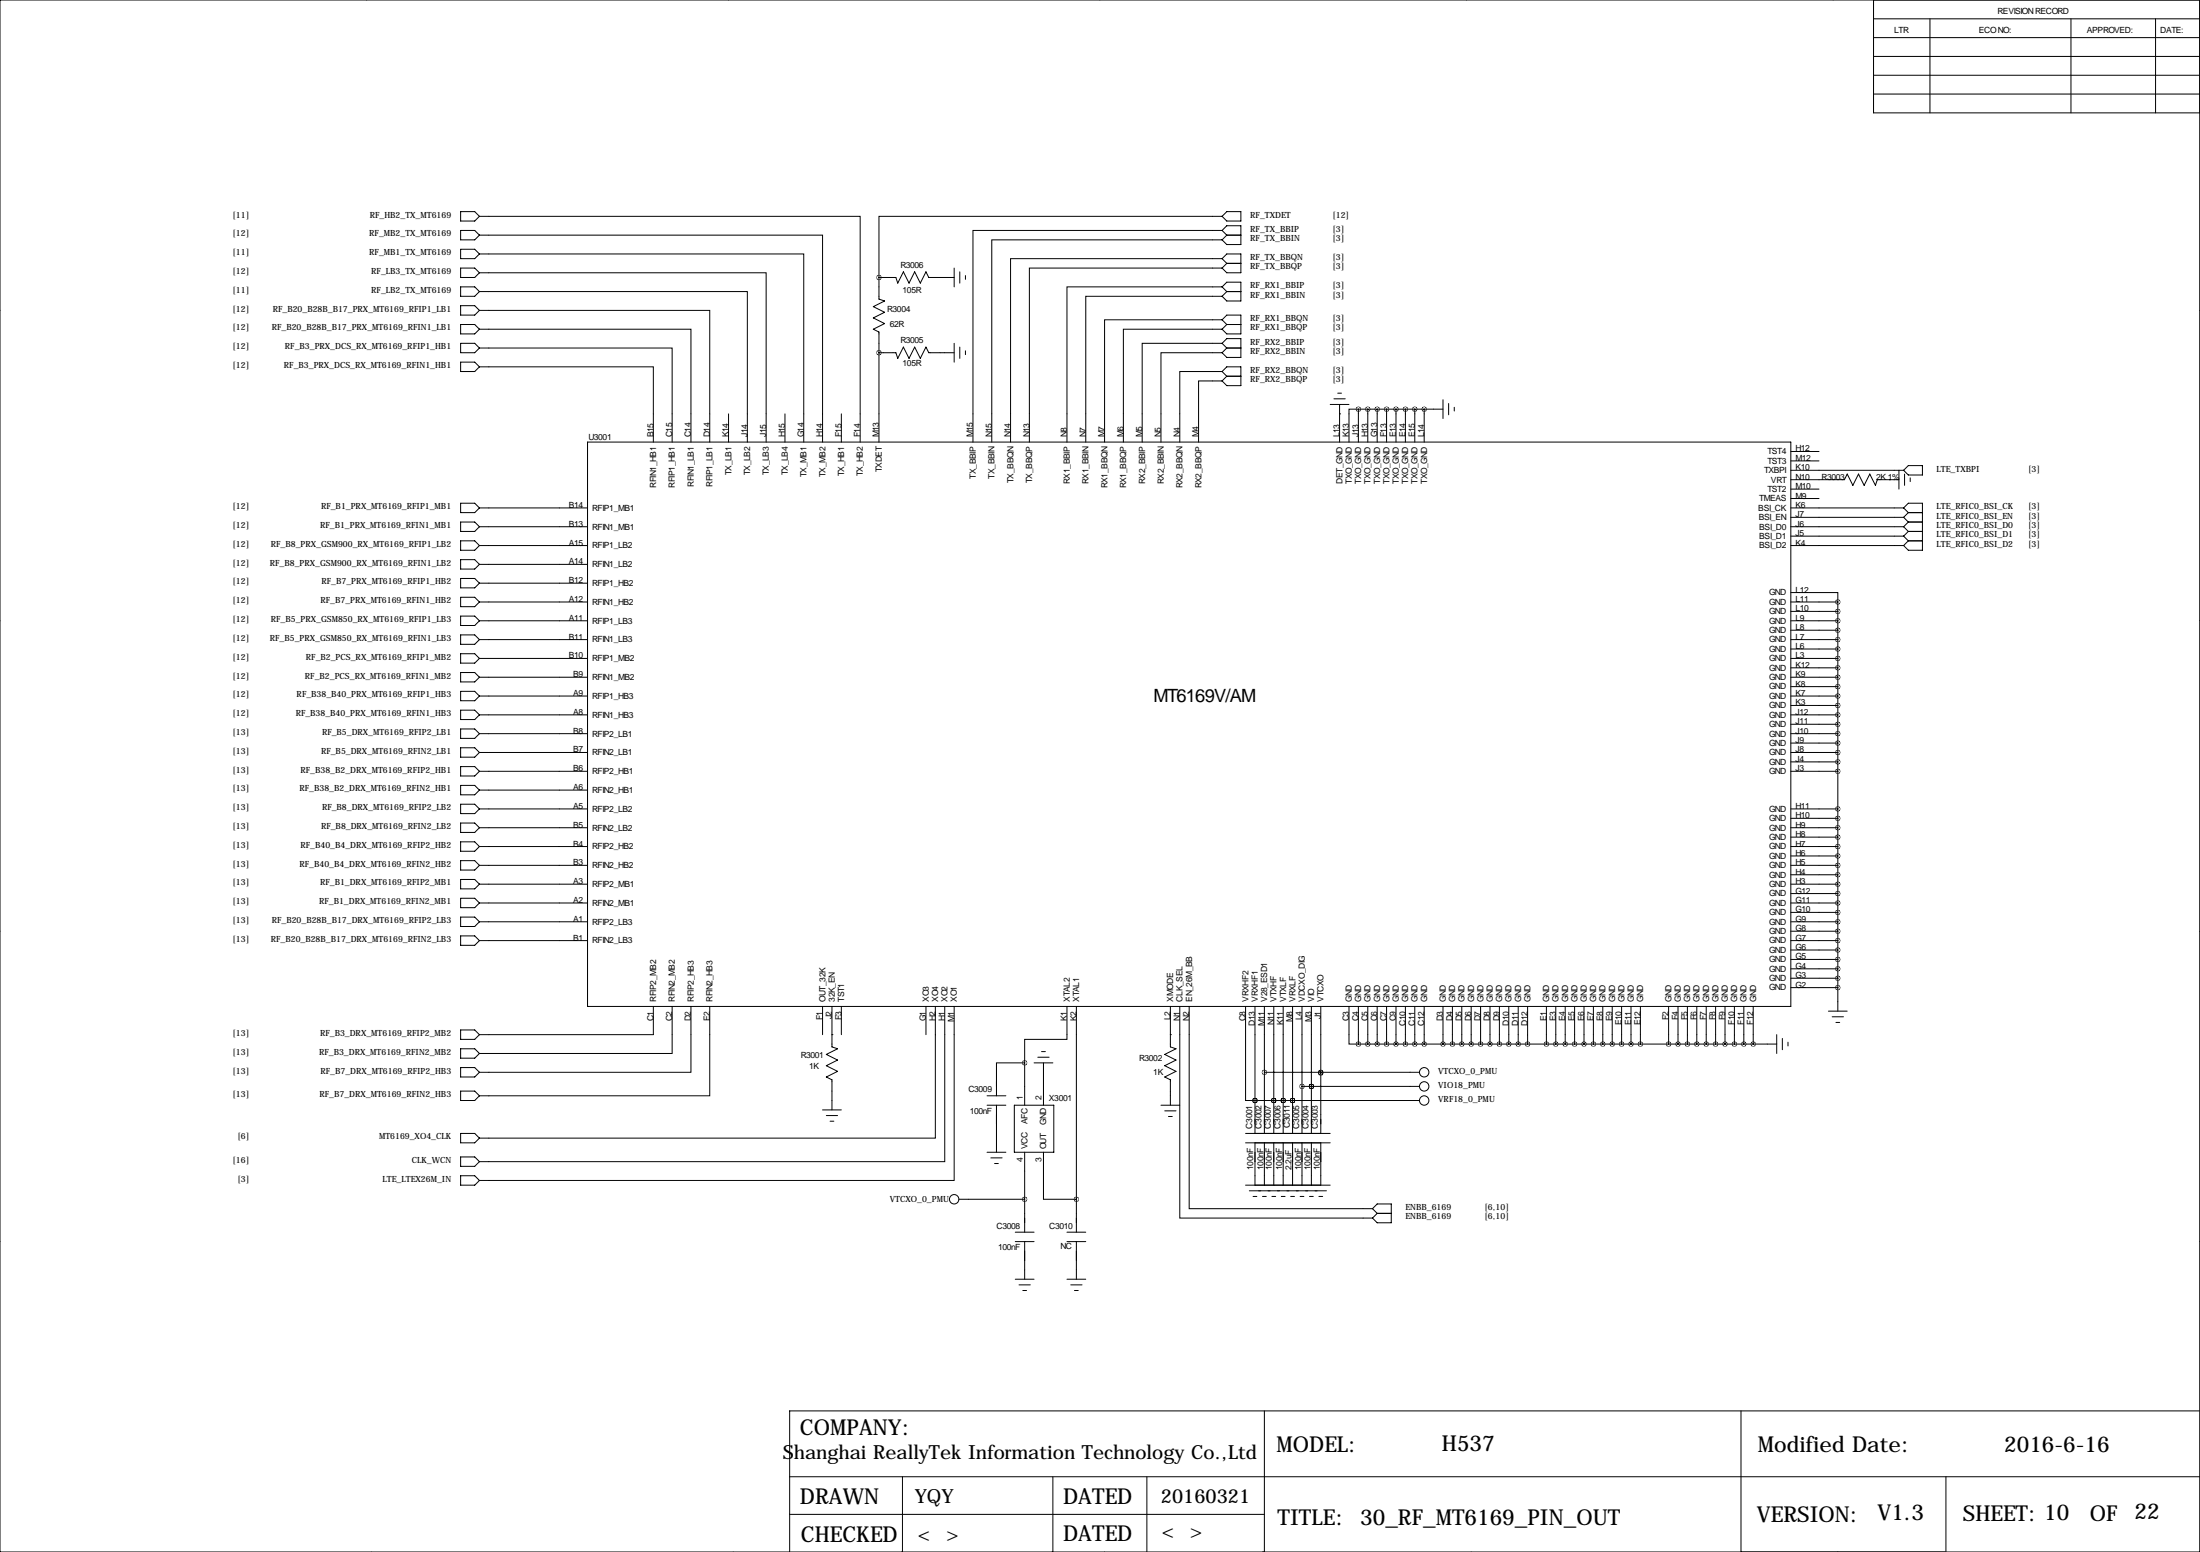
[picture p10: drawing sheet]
<svg xmlns="http://www.w3.org/2000/svg" width="594mm" height="419mm" viewBox="0 0 594 419" stroke-linecap="round" stroke-linejoin="round" font-family="sans-serif">
<g fill="none" stroke="#000" stroke-width=".27">
<path d="M99.1 0h.1M196.8 0h.1M297.2 0h.1M396.2 0h.1M495.3 0h.1M0 0h594.4v419.1h-594.4zM506.2 0v30.5h88.2M506.2 15.2h88.2M506.2 10.2h88.2M506.2 5.1h88.2M521.5 5.1v25.4M559.6 5.1v25.4"/>
<path d="M582.4 5.1v25.4M506.2 20.3h88.2M506.2 25.4h88.2M124.5 57.1h3.8l1.2 1.3-1.2 1.3h-3.8zM129.5 58.4h102.9v61M330.2 58.4h-92.7v16.5M331.5 57.1h3.8v2.6h-3.8l-1.3-1.3zM124.5 72.4h3.8l1.2 1.3-1.2 1.2h-3.8zM124.5 62.2h3.8l1.2 1.3-1.2 1.3h-3.8zM124.5 67.3h3.8l1.2 1.3-1.2 1.3h-3.8zM124.5 77.5h3.8l1.2 1.2-1.2 1.3h-3.8zM129.5 78.7h72.4v40.7"/>
<path d="M129.5 73.7h77.5v45.7M129.5 63.5h92.7v55.9M129.5 68.6h87.7v50.8M237.5 74.9v5.9l1.5 .5-3 1.5 3 1.5-3 1.6 3 1.5-3 1.5 1.5 .8v29.7M237.5 74.9h4.6l.5 1.6 1.5-3.1 1.5 3.1 1.5-3.1 1.6 3.1 1.5-3.1 .8 1.5h6.8M257.8 72.4v5.1M259.3 73.4v3.1M260.9 74.4v1M330.2 62.2h-67.3v57.2M330.2 64.8h-62.2v54.6M330.2 69.9h-57.2v49.5M330.2 72.4h-52.1v47"/>
<path d="M330.2 77.5h-41.9v41.9M330.2 62.2l1.3-1.2h3.8v5h-3.8l-1.3-1.2M330.2 69.9l1.3-1.3h3.8v5.1h-3.8l-1.3-1.3M330.2 77.5l1.3-1.3h3.8v5.1h-3.8l-1.3-1.3M330.2 62.2l1.3 1.3M330.2 69.9l1.3 1.2M330.2 77.5l1.3 1.2M331.5 63.5h3.8M331.5 63.5l-1.3 1.3M331.5 71.1h3.8M331.5 71.1l-1.3 1.3M331.5 78.7h3.8"/>
<path d="M331.5 78.7l-1.3 1.3M-.1 83.8h.1M124.5 92.7h3.8l1.2 1.3-1.2 1.2h-3.8zM124.5 82.6h3.8l1.2 1.2-1.2 1.3h-3.8zM124.5 87.6h3.8l1.2 1.3-1.2 1.3h-3.8zM124.5 97.8h3.8l1.2 1.3-1.2 1.2h-3.8zM129.5 94h52.1v25.4M129.5 99.1h47v20.3M129.5 83.8h62.3v35.6M129.5 88.9h57.2v30.5M237.5 95.2h4.6l.5 1.6 1.5-3.1 1.5 3.1 1.5-3.1 1.6 3.1 1.5-3.1 .8 1.5h6.8M257.8 92.7v5.1"/>
<path d="M259.3 93.7v3.1M260.9 94.7v1.1M330.2 88.9h-26.7v30.5M330.2 95.2h-16.5v24.2M330.2 92.7h-21.6v26.7M330.2 86.4h-31.8v33M330.2 80h-36.8v39.4M330.2 86.4l1.3-1.3h3.8v5.1h-3.8l-1.3-1.3M330.2 92.7l1.3-1.3h3.8v5.1h-3.8l-1.3-1.3M330.2 86.4l1.3 1.2M330.2 92.7l1.3 1.3M331.5 87.6h3.8"/>
<path d="M331.5 87.6l-1.3 1.3M331.5 94h3.8M331.5 94l-1.3 1.2M594.4 83.8h.1M158.7 119.4h325.2v152.4h-325.2zM196.8 111.8v7.6M212.1 111.8v7.6M227.3 111.8v7.6M330.2 102.9h-6.4v16.5M330.2 100.3h-11.4v19.1M330.2 100.3l1.3-1.2h3.8v5h-3.8l-1.3-1.2M330.2 100.3l1.3 1.3"/>
<path d="M331.5 101.6h3.8M331.5 101.6l-1.3 1.3M359.4 109.2h5.1M360.4 107.7h3.1M361.4 106.2h1.1M361.9 111.8h.1M361.9 109.2v10.2M367 110.5h-2.5v8.9M367 110.5v8.9M367 110.5h22.9M369.6 110.5v8.9M372.1 110.5v8.9"/>
<path d="M374.6 110.5v8.9M377.2 110.5v8.9M379.7 110.5v8.9M382.3 110.5v8.9M384.8 110.5v8.9M389.9 107.9v5.1M391.4 109v3M392.9 110v1M124.5 135.9h3.8l1.2 1.3-1.2 1.2h-3.8zM129.5 137.2h29.2M483.9 137.2h30.4M483.9 121.9h7.6"/>
<path d="M483.9 124.5h7.6M483.9 127h30.4M483.9 129.5h14.4l.8-1.5 1.5 3.1 1.6-3.1 1.5 3.1 1.5-3.1 1.5 3.1 .5-1.6h5.9M483.9 132.1h7.6M483.9 134.6h7.6M483.9 139.7h30.4M510.5 129.5h.1M513.1 127v5.1M514.3 137.2l1.3-1.3h3.8v12.7h-3.8l-1.3-1.3M514.3 139.7l1.3 1.3M514.3 137.2l1.3 1.2M514.6 128v3.1"/>
<path d="M515.6 125.7h3.8v2.6h-3.8l-1.3-1.3zM515.6 138.4l-1.3 1.3M515.6 138.4h3.8M516.1 129v1M124.5 146.1h3.8l1.2 1.2-1.2 1.3h-3.8zM124.5 141h3.8l1.2 1.2-1.2 1.3h-3.8zM124.5 151.1h3.8l1.2 1.3-1.2 1.3h-3.8zM124.5 156.2h3.8l1.2 1.3-1.2 1.3h-3.8zM129.5 142.2h29.2M129.5 147.3h29.2M129.5 152.4h29.2M129.5 157.5h29.2"/>
<path d="M483.9 142.2h30.4M483.9 147.3h30.4M483.9 144.8h30.4M514.3 144.8l1.3 1.3M514.3 142.2l1.3 1.3M515.6 146.1l-1.3 1.2M515.6 146.1h3.8M515.6 143.5l-1.3 1.3M515.6 143.5h3.8M515.6 141l-1.3 1.2M515.6 141h3.8M-.1 167.6h.1"/>
<path d="M124.5 161.3h3.8l1.2 1.3-1.2 1.2h-3.8zM124.5 166.4h3.8l1.2 1.2-1.2 1.3h-3.8zM124.5 171.4h3.8l1.2 1.3-1.2 1.3h-3.8zM124.5 176.5h3.8l1.2 1.3-1.2 1.3h-3.8zM129.5 167.6h29.2M129.5 162.6h29.2M129.5 172.7h29.2M129.5 177.8h29.2M483.9 160h12.7v2.6M483.9 167.6h12.7M483.9 162.6h12.7M483.9 172.7h12.7"/>
<path d="M483.9 177.8h12.7M483.9 170.2h12.7M483.9 175.3h12.7M483.9 165.1h12.7M496.6 162.6v110.4M594.4 167.6h.1M124.5 181.6h3.8l1.2 1.3-1.2 1.2h-3.8zM124.5 186.7h3.8l1.2 1.3-1.2 1.2h-3.8zM124.5 191.8h3.8l1.2 1.2-1.2 1.3h-3.8zM124.5 196.8h3.8l1.2 1.3-1.2 1.3h-3.8zM129.5 188h29.2M129.5 193h29.2"/>
<path d="M129.5 182.9h29.2M129.5 198.1h29.2M483.9 188h12.7M483.9 193h12.7M483.9 182.9h12.7M483.9 198.1h12.7M483.9 180.3h12.7M483.9 190.5h12.7M483.9 195.6h12.7M483.9 185.4h12.7M124.5 201.9h3.8l1.2 1.3-1.2 1.3h-3.8zM124.5 207h3.8l1.2 1.3-1.2 1.2h-3.8z"/>
<path d="M124.5 212.1h3.8l1.2 1.3-1.2 1.2h-3.8zM124.5 217.2h3.8l1.2 1.2-1.2 1.3h-3.8zM129.5 203.2h29.2M129.5 208.3h29.2M129.5 213.4h29.2M129.5 218.4h29.2M483.9 203.2h12.7M483.9 208.3h12.7M483.9 218.4h12.7M483.9 200.7h12.7M483.9 205.7h12.7M124.5 222.2h3.8l1.2 1.3-1.2 1.3h-3.8z"/>
<path d="M124.5 227.3h3.8l1.2 1.3-1.2 1.3h-3.8zM124.5 232.4h3.8l1.2 1.3-1.2 1.2h-3.8zM124.5 237.5h3.8l1.2 1.3-1.2 1.2h-3.8zM129.5 223.5h29.2M129.5 228.6h29.2M129.5 233.7h29.2M129.5 238.8h29.2M483.9 223.5h12.7M483.9 228.6h12.7M483.9 233.7h12.7M483.9 238.8h12.7M483.9 221h12.7"/>
<path d="M483.9 226.1h12.7M483.9 231.1h12.7M483.9 236.2h12.7M-.1 251.5h.1M124.5 242.6h3.8l1.2 1.2-1.2 1.3h-3.8zM124.5 247.6h3.8l1.2 1.3-1.2 1.3h-3.8zM124.5 252.7h3.8l1.2 1.3-1.2 1.3h-3.8zM129.5 243.8h29.2M129.5 248.9h29.2M129.5 254h29.2M483.9 251.5h12.7M483.9 243.8h12.7"/>
<path d="M483.9 248.9h12.7M483.9 254h12.7M483.9 241.3h12.7M483.9 246.4h12.7M483.9 256.5h12.7M483.9 259.1h12.7M594.4 251.5h.1M124.5 278.1h3.8l1.2 1.3-1.2 1.3h-3.8zM176.5 271.8v7.6h-47M181.6 271.8v12.7h-52.1M186.7 271.8v17.8h-57.2M191.8 271.8v24.1h-62.3"/>
<path d="M222.2 271.8v7.6M224.8 279.4h.1M224.8 271.8v10.9l1.5 .5-3 1.5 3 1.6-3 1.5 3 1.5-3 1.5 1.5 .8v8.1M227.3 271.8v7.6M250.2 271.8v7.6M252.7 271.8v35.5h-123.2M255.3 271.8v41.9h-125.8M257.8 271.8v47h-128.3M288.3 271.8v8.9h-11.4v6.3M290.8 271.8v60.9M316.2 279.4h.1M316.2 271.8v10.9l1.6 .5-3.1 1.5 3.1 1.6-3.1 1.5 3.1 1.5-3.1 1.5 1.5 .8v6.8"/>
<path d="M318.8 271.8v57.1h52M321.3 271.8v54.6h49.5M336.5 271.8v25.4h2.6M339.1 271.8v34.3M341.6 271.8v34.3M344.2 271.8v34.3M346.7 271.8v34.3M349.2 271.8v34.3M351.8 271.8v34.3M354.3 271.8v34.3M356.9 271.8v34.3M364.5 271.8v10.1h2.5"/>
<path d="M367 271.8v10.1M369.6 271.8v10.1M372.1 271.8v10.1M374.6 271.8v10.1M377.2 271.8v10.1M379.7 271.8v10.1M382.3 271.8v10.1M384.8 271.8v10.1M389.9 271.8v10.1M392.4 271.8v10.1M395 271.8v10.1M397.5 271.8v10.1"/>
<path d="M400 271.8v10.1M402.6 271.8v10.1M405.1 271.8v10.1M407.7 271.8v10.1M410.2 271.8v10.1M412.7 271.8v10.1M417.8 271.8v10.1M420.4 271.8v10.1M422.9 271.8v10.1M425.4 271.8v10.1M428 271.8v10.1M430.5 271.8v10.1"/>
<path d="M433.1 271.8v10.1M435.6 271.8v10.1M438.1 271.8v10.1M440.7 271.8v10.1M443.2 271.8v10.1M450.8 271.8v10.1M453.4 271.8v10.1M455.9 271.8v10.1M458.5 271.8v10.1M461 271.8v10.1M463.5 271.8v10.1M466.1 271.8v10.1"/>
<path d="M468.6 271.8v10.1M471.2 271.8v10.1M473.7 271.8v10.1M480.1 279.4v5.1M483.9 261.6h12.7M483.9 264.2h12.7M483.9 266.7h12.7M494 273h5.1M495 274.6h3.1M496.1 276.1h1M124.5 283.2h3.8l1.2 1.3-1.2 1.3h-3.8zM124.5 288.3h3.8l1.2 1.3-1.2 1.2h-3.8z"/>
<path d="M124.5 294.6h3.8l1.2 1.3-1.2 1.3h-3.8zM222.2 299.7h5.1M266.7 295.9h5.1M266.7 298.4h5.1M269.2 298.4v12.7M274.1 298.4h10.6v12.7h-10.6zM276.9 287h-7.7v8.9M276.9 287v11.4M279.4 287h5.1M280.4 285.5h3.1M281.4 284h1M281.9 287v11.4"/>
<path d="M313.7 298.4h5.1M314.7 300h3.1M339.1 297.2h.1M339.1 297.2h44.4M341.6 289.6h15.3M344.2 297.2h.1M346.7 297.2h.1M349.2 297.2h.1M351.8 293.4h31.7M354.3 293.4h.1M367 281.9h113.1M383.5 289.6h-26.6v.2"/>
<path d="M481.6 280.4v3.1M483.1 281.4v1M124.5 306.1h3.8l1.2 1.2-1.2 1.3h-3.8zM124.5 317.5h3.8l1.2 1.3-1.2 1.2h-3.8zM124.5 312.4h3.8l1.2 1.3-1.2 1.3h-3.8zM223.3 301.2h3M224.3 302.8h1M266.7 311.1h5.1M267.7 312.7h3.1M268.7 314.2h1M276.9 311.1v21.6M281.9 311.1v12.7h8.9"/>
<path d="M315.7 301.5h1M336.5 306.1h22.9M336.5 308.6h22.9M339.1 308.6v11.4M341.6 308.6v11.4M344.2 308.6v11.4M346.7 308.6v11.4M349.2 308.6v11.4M351.8 308.6v11.4M354.3 308.6v11.4M356.9 308.6v11.4M-.1 335.3h.1"/>
<path d="M259.1 323.8h17.8M274.3 335.3h5.1M274.3 332.7h5.1M276.9 335.3v10.1M288.3 335.3h5.1M288.3 332.7h5.1M290.8 335.3v10.1M336.5 320h22.9M337.6 321.6h20.8M338.6 323.1h1M341.1 323.1h1M343.7 323.1h1"/>
<path d="M346.2 323.1h1M348.7 323.1h1.1M351.3 323.1h1M353.8 323.1h1M356.4 323.1h1M370.8 326.4l1.3-1.3h3.8v5.1h-3.8l-1.3-1.3M370.8 326.4l1.3 1.3M372.1 327.7h3.8M372.1 327.7l-1.3 1.2M594.4 335.3h.1M274.3 345.4h5.1M275.3 347h3.1"/>
<path d="M276.4 348.5h1M288.3 345.4h5.1M289.3 347h3.1M290.3 348.5h1M213.4 398.8h381M243.8 398.8v20.3M284.5 398.8v20.3M309.9 398.8v20.3M341.6 381v38.1M470.4 381v38.1M525.8 398.8v20.3M594.4 381h-381v38.1"/>
<path d="M100.3 419.1h.1M198.1 419.1h.1M213.4 408.9h128.2M298.4 419.1h.1M397.5 419.1h.1M496.6 419.1h.1"/>
<circle cx="384.8" cy="293.4" r="1.27"/>
<circle cx="384.8" cy="297.2" r="1.27"/>
<circle cx="384.8" cy="289.6" r="1.27"/>
<circle cx="257.8" cy="323.8" r="1.27"/>
</g>
<path d="M354.3 293.4a.05 .05 0 0 0 .1 0 .05 .05 0 0 0-.1 0zM237.4 95.3a.05 .05 0 0 0 .1 0 .05 .05 0 0 0-.1 0zM351.7 293.4a.05 .05 0 0 0 .1 0 .05 .05 0 0 0-.1 0zM237.4 74.9a.05 .05 0 0 0 .1 0 .05 .05 0 0 0-.1 0zM346.7 297.2a.05 .05 0 0 0 .1 0 .05 .05 0 0 0-.1 0zM367 110.5a.05 .05 0 0 0 .1 0 .05 .05 0 0 0-.1 0zM369.5 110.5a.05 .05 0 0 0 .1 0 .05 .05 0 0 0-.1 0zM372.1 110.5a.05 .05 0 0 0 .1 0 .05 .05 0 0 0-.1 0zM374.6 110.5a.05 .05 0 0 0 .1 0 .05 .05 0 0 0-.1 0zM377.1 110.5a.05 .05 0 0 0 .1 0 .05 .05 0 0 0-.1 0zM382.2 110.5a.05 .05 0 0 0 .1 0 .05 .05 0 0 0-.1 0zM379.7 110.5a.05 .05 0 0 0 .1 0 .05 .05 0 0 0-.1 0zM356.8 289.8a.05 .05 0 0 0 .1 0 .05 .05 0 0 0-.1 0zM473.7 281.9a.05 .05 0 0 0 .1 0 .05 .05 0 0 0-.1 0zM471.1 281.9a.05 .05 0 0 0 .1 0 .05 .05 0 0 0-.1 0zM468.6 281.9a.05 .05 0 0 0 .1 0 .05 .05 0 0 0-.1 0zM466 281.9a.05 .05 0 0 0 .1 0 .05 .05 0 0 0-.1 0zM463.5 281.9a.05 .05 0 0 0 .1 0 .05 .05 0 0 0-.1 0zM461 281.9a.05 .05 0 0 0 .1 0 .05 .05 0 0 0-.1 0zM458.4 281.9a.05 .05 0 0 0 .1 0 .05 .05 0 0 0-.1 0zM455.9 281.9a.05 .05 0 0 0 .1 0 .05 .05 0 0 0-.1 0zM453.3 281.9a.05 .05 0 0 0 .1 0 .05 .05 0 0 0-.1 0zM443.2 281.9a.05 .05 0 0 0 .1 0 .05 .05 0 0 0-.1 0zM440.6 281.9a.05 .05 0 0 0 .1 0 .05 .05 0 0 0-.1 0zM438.1 281.9a.05 .05 0 0 0 .1 0 .05 .05 0 0 0-.1 0zM435.6 281.9a.05 .05 0 0 0 .1 0 .05 .05 0 0 0-.1 0zM433 281.9a.05 .05 0 0 0 .1 0 .05 .05 0 0 0-.1 0zM430.5 281.9a.05 .05 0 0 0 .1 0 .05 .05 0 0 0-.1 0zM427.9 281.9a.05 .05 0 0 0 .1 0 .05 .05 0 0 0-.1 0zM425.4 281.9a.05 .05 0 0 0 .1 0 .05 .05 0 0 0-.1 0zM422.9 281.9a.05 .05 0 0 0 .1 0 .05 .05 0 0 0-.1 0zM420.3 281.9a.05 .05 0 0 0 .1 0 .05 .05 0 0 0-.1 0zM417.8 281.9a.05 .05 0 0 0 .1 0 .05 .05 0 0 0-.1 0zM412.7 281.9a.05 .05 0 0 0 .1 0 .05 .05 0 0 0-.1 0zM410.2 281.9a.05 .05 0 0 0 .1 0 .05 .05 0 0 0-.1 0zM407.6 281.9a.05 .05 0 0 0 .1 0 .05 .05 0 0 0-.1 0zM405.1 281.9a.05 .05 0 0 0 .1 0 .05 .05 0 0 0-.1 0zM402.5 281.9a.05 .05 0 0 0 .1 0 .05 .05 0 0 0-.1 0zM400 281.9a.05 .05 0 0 0 .1 0 .05 .05 0 0 0-.1 0zM397.5 281.9a.05 .05 0 0 0 .1 0 .05 .05 0 0 0-.1 0zM394.9 281.9a.05 .05 0 0 0 .1 0 .05 .05 0 0 0-.1 0zM392.4 281.9a.05 .05 0 0 0 .1 0 .05 .05 0 0 0-.1 0zM389.8 281.9a.05 .05 0 0 0 .1 0 .05 .05 0 0 0-.1 0zM384.8 281.9a.05 .05 0 0 0 .1 0 .05 .05 0 0 0-.1 0zM382.2 281.9a.05 .05 0 0 0 .1 0 .05 .05 0 0 0-.1 0zM379.7 281.9a.05 .05 0 0 0 .1 0 .05 .05 0 0 0-.1 0zM377.1 281.9a.05 .05 0 0 0 .1 0 .05 .05 0 0 0-.1 0zM374.6 281.9a.05 .05 0 0 0 .1 0 .05 .05 0 0 0-.1 0zM450.8 281.9a.05 .05 0 0 0 .1 0 .05 .05 0 0 0-.1 0zM367 281.9a.05 .05 0 0 0 .1 0 .05 .05 0 0 0-.1 0zM372.1 281.9a.05 .05 0 0 0 .1 0 .05 .05 0 0 0-.1 0zM369.5 281.9a.05 .05 0 0 0 .1 0 .05 .05 0 0 0-.1 0zM496.5 162.6a.05 .05 0 0 0 .1 0 .05 .05 0 0 0-.1 0zM496.5 165.1a.05 .05 0 0 0 .1 0 .05 .05 0 0 0-.1 0zM496.5 167.6a.05 .05 0 0 0 .1 0 .05 .05 0 0 0-.1 0zM496.5 261.6a.05 .05 0 0 0 .1 0 .05 .05 0 0 0-.1 0zM496.5 259.1a.05 .05 0 0 0 .1 0 .05 .05 0 0 0-.1 0zM496.5 248.9a.05 .05 0 0 0 .1 0 .05 .05 0 0 0-.1 0zM496.5 246.4a.05 .05 0 0 0 .1 0 .05 .05 0 0 0-.1 0zM496.5 266.7a.05 .05 0 0 0 .1 0 .05 .05 0 0 0-.1 0zM496.5 264.2a.05 .05 0 0 0 .1 0 .05 .05 0 0 0-.1 0zM496.5 170.2a.05 .05 0 0 0 .1 0 .05 .05 0 0 0-.1 0zM496.5 172.7a.05 .05 0 0 0 .1 0 .05 .05 0 0 0-.1 0zM496.5 175.3a.05 .05 0 0 0 .1 0 .05 .05 0 0 0-.1 0zM496.5 180.3a.05 .05 0 0 0 .1 0 .05 .05 0 0 0-.1 0zM496.5 182.9a.05 .05 0 0 0 .1 0 .05 .05 0 0 0-.1 0zM496.5 185.4a.05 .05 0 0 0 .1 0 .05 .05 0 0 0-.1 0zM496.5 177.8a.05 .05 0 0 0 .1 0 .05 .05 0 0 0-.1 0zM496.5 188a.05 .05 0 0 0 .1 0 .05 .05 0 0 0-.1 0zM496.5 190.5a.05 .05 0 0 0 .1 0 .05 .05 0 0 0-.1 0zM496.5 193a.05 .05 0 0 0 .1 0 .05 .05 0 0 0-.1 0zM496.5 195.6a.05 .05 0 0 0 .1 0 .05 .05 0 0 0-.1 0zM496.5 198.1a.05 .05 0 0 0 .1 0 .05 .05 0 0 0-.1 0zM496.5 200.7a.05 .05 0 0 0 .1 0 .05 .05 0 0 0-.1 0zM496.5 221a.05 .05 0 0 0 .1 0 .05 .05 0 0 0-.1 0zM496.5 218.4a.05 .05 0 0 0 .1 0 .05 .05 0 0 0-.1 0zM496.5 223.5a.05 .05 0 0 0 .1 0 .05 .05 0 0 0-.1 0zM496.5 226.1a.05 .05 0 0 0 .1 0 .05 .05 0 0 0-.1 0zM496.5 228.6a.05 .05 0 0 0 .1 0 .05 .05 0 0 0-.1 0zM496.5 231.1a.05 .05 0 0 0 .1 0 .05 .05 0 0 0-.1 0zM496.5 233.7a.05 .05 0 0 0 .1 0 .05 .05 0 0 0-.1 0zM496.5 236.2a.05 .05 0 0 0 .1 0 .05 .05 0 0 0-.1 0zM496.5 238.8a.05 .05 0 0 0 .1 0 .05 .05 0 0 0-.1 0zM496.5 241.3a.05 .05 0 0 0 .1 0 .05 .05 0 0 0-.1 0zM496.5 243.8a.05 .05 0 0 0 .1 0 .05 .05 0 0 0-.1 0zM496.5 251.5a.05 .05 0 0 0 .1 0 .05 .05 0 0 0-.1 0zM496.5 254a.05 .05 0 0 0 .1 0 .05 .05 0 0 0-.1 0zM496.5 256.5a.05 .05 0 0 0 .1 0 .05 .05 0 0 0-.1 0zM496.5 208.3a.05 .05 0 0 0 .1 0 .05 .05 0 0 0-.1 0zM496.5 205.7a.05 .05 0 0 0 .1 0 .05 .05 0 0 0-.1 0zM496.5 203.2a.05 .05 0 0 0 .1 0 .05 .05 0 0 0-.1 0zM344.1 297.2a.05 .05 0 0 0 .1 0 .05 .05 0 0 0-.1 0zM356.8 289.6a.05 .05 0 0 0 .1 0 .05 .05 0 0 0-.1 0zM349.2 297.2a.05 .05 0 0 0 .1 0 .05 .05 0 0 0-.1 0zM339 297.2a.05 .05 0 0 0 .1 0 .05 .05 0 0 0-.1 0zM346.7 297.2a.05 .05 0 0 0 .1 0 .05 .05 0 0 0-.1 0zM384.8 110.5a.05 .05 0 0 0 .1 0 .05 .05 0 0 0-.1 0zM276.8 323.8a.05 .05 0 0 0 .1 0 .05 .05 0 0 0-.1 0zM290.8 323.9a.05 .05 0 0 0 .1 0 .05 .05 0 0 0-.1 0zM341.6 289.6a.05 .05 0 0 0 .1 0 .05 .05 0 0 0-.1 0zM354.3 293.4a.05 .05 0 0 0 .1 0 .05 .05 0 0 0-.1 0zM349.2 297.2a.05 .05 0 0 0 .1 0 .05 .05 0 0 0-.1 0zM339 297.2a.05 .05 0 0 0 .1 0 .05 .05 0 0 0-.1 0zM344.1 297.2a.05 .05 0 0 0 .1 0 .05 .05 0 0 0-.1 0zM276.8 287a.05 .05 0 0 0 .1 0 .05 .05 0 0 0-.1 0z" fill="#000" stroke="#000" stroke-width="1.3"/>
<g font-size="5.9">
<text x="216.2" y="387.6">COMPANY:</text>
<text x="344.9" y="392.2">MODEL:</text>
<text x="389.6" y="391.7">H537</text>
<text x="475" y="392.2">Modified Date:</text>
<text x="541.5" y="392.2">2016-6-16</text>
<text x="216.2" y="406.1">DRAWN</text>
<text x="287.3" y="406.1">DATED</text>
<text x="345.2" y="411.7">TITLE:</text>
<text x="367.5" y="411.7">30_RF_MT6169_PIN_OUT</text>
<text x="474.7" y="411">VERSION:</text>
<text x="507.3" y="410.5">V1.3</text>
<text x="530.4" y="410.7">SHEET: 10</text>
<text x="564.7" y="410.7">OF</text>
<text x="576.7" y="410.3">22</text>
<text x="216.4" y="416.3">CHECKED</text>
<text x="287.3" y="416.1">DATED</text>
</g>
<g font-size="5.3">
<text x="211.5" y="394">Shanghai ReallyTek Information Technology Co.,Ltd</text>
<text x="247.1" y="405.9">YQY</text>
<text x="313.7" y="405.9">20160321</text>
<text x="247.9" y="416.1">&lt; &gt;</text>
<text x="313.8" y="415.4">&lt; &gt;</text>
</g>
<text font-size="4.9" x="311.7" y="189.5">MT6169V/AM</text>
<g font-size="2.3">
<text x="539.8" y="3.8">REVISION RECORD</text>
<text x="511.8" y="8.9">LTR</text>
<text x="534.7" y="8.9">ECO NO:</text>
<text x="563.9" y="8.9">APPROVED:</text>
<text x="583.7" y="8.9">DATE:</text>
<text x="62.8" y="58.8">[11]</text>
<text x="99.9" y="58.8">RF_HB2_TX_MT6169</text>
<text x="337.8" y="58.8">RF_TXDET</text>
<text x="360" y="58.8">[12]</text>
<text x="62.8" y="63.8">[12]</text>
<text x="99.8" y="63.8">RF_MB2_TX_MT6169</text>
<text x="337.8" y="62.6">RF_TX_BBIP</text>
<text x="337.8" y="65.1">RF_TX_BBIN</text>
<text x="360.1" y="62.6">[3]</text>
<text x="360.1" y="65.1">[3]</text>
<text x="62.8" y="68.9">[11]</text>
<text x="99.8" y="68.9">RF_MB1_TX_MT6169</text>
<text x="337.8" y="70.2">RF_TX_BBQN</text>
<text x="360.1" y="70.2">[3]</text>
<text x="62.8" y="74">[12]</text>
<text x="100.3" y="74">RF_LB3_TX_MT6169</text>
<text x="243.3" y="72.4">R3006</text>
<text x="337.8" y="72.7">RF_TX_BBQP</text>
<text x="337.8" y="77.8">RF_RX1_BBIP</text>
<text x="360.1" y="72.7">[3]</text>
<text x="360.1" y="77.8">[3]</text>
<text x="62.8" y="79.1">[11]</text>
<text x="100.3" y="79.1">RF_LB2_TX_MT6169</text>
<text x="243.9" y="79">105R</text>
<text x="337.8" y="80.4">RF_RX1_BBIN</text>
<text x="360.1" y="80.4">[3]</text>
<text x="62.8" y="84.2">[12]</text>
<text x="62.8" y="89.2">[12]</text>
<text x="73.4" y="89.2">RF_B20_B28B_B17_PRX_MT6169_RFIN1_LB1</text>
<text x="73.7" y="84.2">RF_B20_B28B_B17_PRX_MT6169_RFIP1_LB1</text>
<text x="239.7" y="84.3">R3004</text>
<text x="240.4" y="88.4">62R</text>
<text x="337.8" y="86.7">RF_RX1_BBQN</text>
<text x="337.8" y="89.2">RF_RX1_BBQP</text>
<text x="360.1" y="86.7">[3]</text>
<text x="360.1" y="89.2">[3]</text>
<text x="62.8" y="94.3">[12]</text>
<text x="77" y="94.3">RF_B3_PRX_DCS_RX_MT6169_RFIP1_HB1</text>
<text x="243.3" y="92.7">R3005</text>
<text x="337.8" y="93.1">RF_RX2_BBIP</text>
<text x="337.8" y="95.6">RF_RX2_BBIN</text>
<text x="360.1" y="93.1">[3]</text>
<text x="360.1" y="95.6">[3]</text>
<text x="62.8" y="99.4">[12]</text>
<text x="76.7" y="99.4">RF_B3_PRX_DCS_RX_MT6169_RFIN1_HB1</text>
<text x="243.9" y="98.8">105R</text>
<text x="337.8" y="100.7">RF_RX2_BBQN</text>
<text x="360.1" y="100.7">[3]</text>
<text x="337.8" y="103.2">RF_RX2_BBQP</text>
<text x="360.1" y="103.2">[3]</text>
<text x="159" y="118.9">U3001</text>
<text x="176.5" y="118.1" transform="rotate(-90 176.5 118.1)">B15</text>
<text x="181.6" y="118.1" transform="rotate(-90 181.6 118.1)">C15</text>
<text x="186.7" y="118.1" transform="rotate(-90 186.7 118.1)">C14</text>
<text x="191.8" y="118.1" transform="rotate(-90 191.8 118.1)">D14</text>
<text x="196.9" y="118.1" transform="rotate(-90 196.9 118.1)">K14</text>
<text x="201.9" y="118.1" transform="rotate(-90 201.9 118.1)">J14</text>
<text x="207" y="118.1" transform="rotate(-90 207 118.1)">J15</text>
<text x="212.1" y="118.1" transform="rotate(-90 212.1 118.1)">H15</text>
<text x="217.2" y="118.1" transform="rotate(-90 217.2 118.1)">G14</text>
<text x="222.3" y="118.1" transform="rotate(-90 222.3 118.1)">H14</text>
<text x="227.3" y="118.1" transform="rotate(-90 227.3 118.1)">F15</text>
<text x="232.4" y="118.1" transform="rotate(-90 232.4 118.1)">F14</text>
<text x="237.5" y="118.1" transform="rotate(-90 237.5 118.1)">M13</text>
<text x="262.9" y="118.1" transform="rotate(-90 262.9 118.1)">M15</text>
<text x="268" y="118.1" transform="rotate(-90 268 118.1)">N15</text>
<text x="273.1" y="118.1" transform="rotate(-90 273.1 118.1)">N14</text>
<text x="278.1" y="118.1" transform="rotate(-90 278.1 118.1)">N13</text>
<text x="288.3" y="118.1" transform="rotate(-90 288.3 118.1)">N8</text>
<text x="293.4" y="118.1" transform="rotate(-90 293.4 118.1)">N7</text>
<text x="298.5" y="118.1" transform="rotate(-90 298.5 118.1)">M7</text>
<text x="303.5" y="118.1" transform="rotate(-90 303.5 118.1)">M6</text>
<text x="308.6" y="118.1" transform="rotate(-90 308.6 118.1)">M5</text>
<text x="313.7" y="118.1" transform="rotate(-90 313.7 118.1)">N5</text>
<text x="318.8" y="118.1" transform="rotate(-90 318.8 118.1)">N4</text>
<text x="323.9" y="118.1" transform="rotate(-90 323.9 118.1)">M4</text>
<text x="362" y="118.1" transform="rotate(-90 362 118.1)">L13</text>
<text x="364.5" y="118.1" transform="rotate(-90 364.5 118.1)">K13</text>
<text x="367" y="118.1" transform="rotate(-90 367 118.1)">J13</text>
<text x="369.6" y="118.1" transform="rotate(-90 369.6 118.1)">H13</text>
<text x="372.1" y="118.1" transform="rotate(-90 372.1 118.1)">G13</text>
<text x="374.7" y="118.1" transform="rotate(-90 374.7 118.1)">F13</text>
<text x="377.2" y="118.1" transform="rotate(-90 377.2 118.1)">E13</text>
<text x="379.7" y="118.1" transform="rotate(-90 379.7 118.1)">E14</text>
<text x="382.3" y="118.1" transform="rotate(-90 382.3 118.1)">E15</text>
<text x="384.8" y="118.1" transform="rotate(-90 384.8 118.1)">L14</text>
<text x="477.6" y="122.7">TST4</text>
<text x="477.6" y="125.2">TST3</text>
<text x="485.1" y="121.9">H12</text>
<text x="485.1" y="124.5">M12</text>
<text x="177.3" y="131.7" transform="rotate(-90 177.3 131.7)">RFIN1_HB1</text>
<text x="182.4" y="131.7" transform="rotate(-90 182.4 131.7)">RFIP1_HB1</text>
<text x="187.5" y="131.5" transform="rotate(-90 187.5 131.5)">RFIN1_LB1</text>
<text x="192.5" y="131.5" transform="rotate(-90 192.5 131.5)">RFIP1_LB1</text>
<text x="197.6" y="128.3" transform="rotate(-90 197.6 128.3)">TX_LB1</text>
<text x="202.7" y="128.3" transform="rotate(-90 202.7 128.3)">TX_LB2</text>
<text x="207.8" y="128.3" transform="rotate(-90 207.8 128.3)">TX_LB3</text>
<text x="212.9" y="128.3" transform="rotate(-90 212.9 128.3)">TX_LB4</text>
<text x="217.9" y="128.8" transform="rotate(-90 217.9 128.8)">TX_MB1</text>
<text x="223" y="128.8" transform="rotate(-90 223 128.8)">TX_MB2</text>
<text x="228.1" y="128.6" transform="rotate(-90 228.1 128.6)">TX_HB1</text>
<text x="233.2" y="128.6" transform="rotate(-90 233.2 128.6)">TX_HB2</text>
<text x="238.3" y="127.5" transform="rotate(-90 238.3 127.5)">TXDET</text>
<text x="263.7" y="129.2" transform="rotate(-90 263.7 129.2)">TX_BBIP</text>
<text x="268.7" y="129.2" transform="rotate(-90 268.7 129.2)">TX_BBIN</text>
<text x="273.8" y="130.4" transform="rotate(-90 273.8 130.4)">TX_BBQN</text>
<text x="278.9" y="130.4" transform="rotate(-90 278.9 130.4)">TX_BBQP</text>
<text x="289.1" y="130.7" transform="rotate(-90 289.1 130.7)">RX1_BBIP</text>
<text x="294.1" y="130.7" transform="rotate(-90 294.1 130.7)">RX1_BBIN</text>
<text x="299.2" y="131.8" transform="rotate(-90 299.2 131.8)">RX1_BBQN</text>
<text x="304.3" y="131.8" transform="rotate(-90 304.3 131.8)">RX1_BBQP</text>
<text x="309.4" y="130.7" transform="rotate(-90 309.4 130.7)">RX2_BBIP</text>
<text x="314.5" y="130.7" transform="rotate(-90 314.5 130.7)">RX2_BBIN</text>
<text x="319.5" y="131.8" transform="rotate(-90 319.5 131.8)">RX2_BBQN</text>
<text x="324.6" y="131.8" transform="rotate(-90 324.6 131.8)">RX2_BBQP</text>
<text x="362.7" y="130.7" transform="rotate(-90 362.7 130.7)">DET_GND</text>
<text x="365.3" y="130.7" transform="rotate(-90 365.3 130.7)">TXO_GND</text>
<text x="367.8" y="130.7" transform="rotate(-90 367.8 130.7)">TXO_GND</text>
<text x="370.3" y="130.7" transform="rotate(-90 370.3 130.7)">TXO_GND</text>
<text x="372.9" y="130.7" transform="rotate(-90 372.9 130.7)">TXO_GND</text>
<text x="375.4" y="130.7" transform="rotate(-90 375.4 130.7)">TXO_GND</text>
<text x="378" y="130.7" transform="rotate(-90 378 130.7)">TXO_GND</text>
<text x="380.5" y="130.7" transform="rotate(-90 380.5 130.7)">TXO_GND</text>
<text x="383" y="130.7" transform="rotate(-90 383 130.7)">TXO_GND</text>
<text x="385.6" y="130.7" transform="rotate(-90 385.6 130.7)">TXO_GND</text>
<text x="476.7" y="127.8">TXBPI</text>
<text x="478.5" y="130.3">VRT</text>
<text x="485.1" y="127">K10</text>
<text x="485.1" y="129.5">N10</text>
<text x="492.2" y="129.5">R3003</text>
<text x="506.9" y="129.5">2K 1%</text>
<text x="523.2" y="127.3">LTE_TXBPI</text>
<text x="548" y="127.3">[3]</text>
<text x="62.8" y="137.5">[12]</text>
<text x="86.7" y="137.5">RF_B1_PRX_MT6169_RFIP1_MB1</text>
<text x="153.7" y="137.2">B14</text>
<text x="160" y="137.9">RFIP1_MB1</text>
<text x="475.1" y="137.9">BSI_CK</text>
<text x="475.4" y="135.4">TMEAS</text>
<text x="477.6" y="132.8">TST2</text>
<text x="485.1" y="132.1">M10</text>
<text x="485.1" y="134.6">M9</text>
<text x="485.1" y="137.2">K6</text>
<text x="523.2" y="137.5">LTE_RFIC0_BSI_CK</text>
<text x="548" y="137.5">[3]</text>
<text x="62.8" y="142.6">[12]</text>
<text x="86.5" y="142.6">RF_B1_PRX_MT6169_RFIN1_MB1</text>
<text x="153.7" y="142.2">B13</text>
<text x="160" y="143">RFIN1_MB1</text>
<text x="475.2" y="140.5">BSI_EN</text>
<text x="475.4" y="143">BSI_D0</text>
<text x="485.1" y="139.7">J7</text>
<text x="485.1" y="142.2">J6</text>
<text x="523.2" y="142.6">LTE_RFIC0_BSI_D0</text>
<text x="523.2" y="140">LTE_RFIC0_BSI_EN</text>
<text x="548" y="142.6">[3]</text>
<text x="548" y="140">[3]</text>
<text x="62.8" y="147.7">[12]</text>
<text x="73.2" y="147.7">RF_B8_PRX_GSM900_RX_MT6169_RFIP1_LB2</text>
<text x="153.7" y="147.3">A15</text>
<text x="160" y="148.1">RFIP1_LB2</text>
<text x="475.4" y="145.5">BSI_D1</text>
<text x="475.4" y="148.1">BSI_D2</text>
<text x="485.1" y="144.8">J5</text>
<text x="485.1" y="147.3">K4</text>
<text x="523.2" y="147.7">LTE_RFIC0_BSI_D2</text>
<text x="523.2" y="145.1">LTE_RFIC0_BSI_D1</text>
<text x="548" y="147.7">[3]</text>
<text x="548" y="145.1">[3]</text>
<text x="62.8" y="152.7">[12]</text>
<text x="72.9" y="152.7">RF_B8_PRX_GSM900_RX_MT6169_RFIN1_LB2</text>
<text x="153.7" y="152.4">A14</text>
<text x="160" y="153.2">RFIN1_LB2</text>
<text x="62.8" y="157.8">[12]</text>
<text x="86.9" y="157.8">RF_B7_PRX_MT6169_RFIP1_HB2</text>
<text x="153.7" y="157.5">B12</text>
<text x="160" y="158.2">RFIP1_HB2</text>
<text x="478" y="160.8">GND</text>
<text x="485.1" y="160">L12</text>
<text x="62.8" y="162.9">[12]</text>
<text x="62.8" y="168">[12]</text>
<text x="73.2" y="168">RF_B5_PRX_GSM850_RX_MT6169_RFIP1_LB3</text>
<text x="86.6" y="162.9">RF_B7_PRX_MT6169_RFIN1_HB2</text>
<text x="153.7" y="162.6">A12</text>
<text x="153.7" y="167.6">A11</text>
<text x="160" y="163.3">RFIN1_HB2</text>
<text x="478" y="163.3">GND</text>
<text x="478" y="165.9">GND</text>
<text x="485.1" y="167.6">L9</text>
<text x="485.1" y="162.6">L11</text>
<text x="485.1" y="165.1">L10</text>
<text x="62.8" y="173.1">[12]</text>
<text x="72.9" y="173.1">RF_B5_PRX_GSM850_RX_MT6169_RFIN1_LB3</text>
<text x="153.7" y="172.7">B11</text>
<text x="160" y="168.4">RFIP1_LB3</text>
<text x="160" y="173.5">RFIN1_LB3</text>
<text x="478" y="168.4">GND</text>
<text x="478" y="170.9">GND</text>
<text x="478" y="173.5">GND</text>
<text x="485.1" y="170.2">L8</text>
<text x="485.1" y="172.7">L7</text>
<text x="62.8" y="178.1">[12]</text>
<text x="82.7" y="178.1">RF_B2_PCS_RX_MT6169_RFIP1_MB2</text>
<text x="153.7" y="177.8">B10</text>
<text x="160" y="178.6">RFIP1_MB2</text>
<text x="478" y="176">GND</text>
<text x="478" y="178.6">GND</text>
<text x="485.1" y="175.3">L6</text>
<text x="485.1" y="177.8">L3</text>
<text x="62.8" y="183.2">[12]</text>
<text x="82.4" y="183.2">RF_B2_PCS_RX_MT6169_RFIN1_MB2</text>
<text x="154.8" y="182.9">B9</text>
<text x="160" y="183.6">RFIN1_MB2</text>
<text x="478" y="181.1">GND</text>
<text x="478" y="183.6">GND</text>
<text x="485.1" y="180.3">K12</text>
<text x="485.1" y="182.9">K9</text>
<text x="485.1" y="185.4">K8</text>
<text x="62.8" y="188.3">[12]</text>
<text x="80.2" y="188.3">RF_B38_B40_PRX_MT6169_RFIP1_HB3</text>
<text x="154.8" y="188">A9</text>
<text x="160" y="188.7">RFIP1_HB3</text>
<text x="478" y="191.3">GND</text>
<text x="478" y="186.2">GND</text>
<text x="478" y="188.7">GND</text>
<text x="485.1" y="190.5">K3</text>
<text x="485.1" y="188">K7</text>
<text x="62.8" y="193.4">[12]</text>
<text x="79.9" y="193.4">RF_B38_B40_PRX_MT6169_RFIN1_HB3</text>
<text x="154.8" y="193">A8</text>
<text x="160" y="193.8">RFIN1_HB3</text>
<text x="478" y="193.8">GND</text>
<text x="478" y="196.3">GND</text>
<text x="485.1" y="193">J12</text>
<text x="485.1" y="195.6">J11</text>
<text x="62.8" y="198.5">[13]</text>
<text x="62.8" y="203.5">[13]</text>
<text x="86.7" y="203.5">RF_B5_DRX_MT6169_RFIN2_LB1</text>
<text x="87" y="198.5">RF_B5_DRX_MT6169_RFIP2_LB1</text>
<text x="154.8" y="198.1">B8</text>
<text x="154.8" y="203.2">B7</text>
<text x="160" y="198.9">RFIP2_LB1</text>
<text x="160" y="204">RFIN2_LB1</text>
<text x="478" y="198.9">GND</text>
<text x="478" y="201.4">GND</text>
<text x="478" y="204">GND</text>
<text x="485.1" y="198.1">J10</text>
<text x="485.1" y="200.7">J9</text>
<text x="485.1" y="203.2">J8</text>
<text x="62.8" y="208.6">[13]</text>
<text x="81.2" y="208.6">RF_B38_B2_DRX_MT6169_RFIP2_HB1</text>
<text x="154.8" y="208.3">B6</text>
<text x="160" y="209">RFIP2_HB1</text>
<text x="478" y="209">GND</text>
<text x="478" y="206.5">GND</text>
<text x="485.1" y="208.3">J3</text>
<text x="485.1" y="205.7">J4</text>
<text x="62.8" y="213.7">[13]</text>
<text x="80.9" y="213.7">RF_B38_B2_DRX_MT6169_RFIN2_HB1</text>
<text x="154.8" y="213.4">A6</text>
<text x="160" y="214.1">RFIN2_HB1</text>
<text x="62.8" y="218.8">[13]</text>
<text x="87" y="218.8">RF_B8_DRX_MT6169_RFIP2_LB2</text>
<text x="154.8" y="218.4">A5</text>
<text x="160" y="219.2">RFIP2_LB2</text>
<text x="478" y="219.2">GND</text>
<text x="478" y="221.7">GND</text>
<text x="485.1" y="218.4">H11</text>
<text x="485.1" y="221">H10</text>
<text x="62.8" y="223.9">[13]</text>
<text x="86.7" y="223.9">RF_B8_DRX_MT6169_RFIN2_LB2</text>
<text x="154.8" y="223.5">B5</text>
<text x="160" y="224.3">RFIN2_LB2</text>
<text x="478" y="224.3">GND</text>
<text x="478" y="226.8">GND</text>
<text x="485.1" y="223.5">H9</text>
<text x="485.1" y="226.1">H8</text>
<text x="62.8" y="228.9">[13]</text>
<text x="81.2" y="228.9">RF_B40_B4_DRX_MT6169_RFIP2_HB2</text>
<text x="154.8" y="228.6">B4</text>
<text x="154.8" y="233.7">B3</text>
<text x="160" y="229.4">RFIP2_HB2</text>
<text x="478" y="229.4">GND</text>
<text x="478" y="231.9">GND</text>
<text x="485.1" y="228.6">H7</text>
<text x="485.1" y="231.1">H6</text>
<text x="485.1" y="233.7">H5</text>
<text x="62.8" y="234">[13]</text>
<text x="62.8" y="239.1">[13]</text>
<text x="80.9" y="234">RF_B40_B4_DRX_MT6169_RFIN2_HB2</text>
<text x="86.5" y="239.1">RF_B1_DRX_MT6169_RFIP2_MB1</text>
<text x="154.8" y="238.8">A3</text>
<text x="160" y="234.4">RFIN2_HB2</text>
<text x="160" y="239.5">RFIP2_MB1</text>
<text x="478" y="234.4">GND</text>
<text x="478" y="237">GND</text>
<text x="478" y="239.5">GND</text>
<text x="485.1" y="236.2">H4</text>
<text x="485.1" y="238.8">H3</text>
<text x="62.8" y="244.2">[13]</text>
<text x="86.2" y="244.2">RF_B1_DRX_MT6169_RFIN2_MB1</text>
<text x="154.8" y="243.8">A2</text>
<text x="160" y="244.6">RFIN2_MB1</text>
<text x="478" y="242.1">GND</text>
<text x="478" y="244.6">GND</text>
<text x="485.1" y="241.3">G12</text>
<text x="485.1" y="243.8">G11</text>
<text x="62.8" y="249.3">[13]</text>
<text x="73.4" y="249.3">RF_B20_B28B_B17_DRX_MT6169_RFIP2_LB3</text>
<text x="154.8" y="248.9">A1</text>
<text x="160" y="249.7">RFIP2_LB3</text>
<text x="478" y="247.1">GND</text>
<text x="478" y="249.7">GND</text>
<text x="485.1" y="246.4">G10</text>
<text x="485.1" y="248.9">G9</text>
<text x="485.1" y="251.5">G8</text>
<text x="62.8" y="254.3">[13]</text>
<text x="73.2" y="254.3">RF_B20_B28B_B17_DRX_MT6169_RFIN2_LB3</text>
<text x="154.8" y="254">B1</text>
<text x="160" y="254.8">RFIN2_LB3</text>
<text x="478" y="252.2">GND</text>
<text x="478" y="254.8">GND</text>
<text x="478" y="257.3">GND</text>
<text x="485.1" y="254">G7</text>
<text x="485.1" y="256.5">G6</text>
<text x="478" y="259.8">GND</text>
<text x="478" y="262.4">GND</text>
<text x="485.1" y="259.1">G5</text>
<text x="485.1" y="261.6">G4</text>
<text x="478" y="264.9">GND</text>
<text x="478" y="267.5">GND</text>
<text x="485.1" y="264.2">G3</text>
<text x="485.1" y="266.7">G2</text>
<text x="176.5" y="275.8" transform="rotate(-90 176.5 275.8)">C1</text>
<text x="177.3" y="270.5" transform="rotate(-90 177.3 270.5)">RFIP2_MB2</text>
<text x="181.6" y="275.8" transform="rotate(-90 181.6 275.8)">C2</text>
<text x="182.4" y="270.5" transform="rotate(-90 182.4 270.5)">RFIN2_MB2</text>
<text x="186.7" y="275.8" transform="rotate(-90 186.7 275.8)">D2</text>
<text x="187.5" y="270.5" transform="rotate(-90 187.5 270.5)">RFIP2_HB3</text>
<text x="191.8" y="275.7" transform="rotate(-90 191.8 275.7)">E2</text>
<text x="192.5" y="270.5" transform="rotate(-90 192.5 270.5)">RFIN2_HB3</text>
<text x="222.3" y="275.6" transform="rotate(-90 222.3 275.6)">F1</text>
<text x="223" y="270.5" transform="rotate(-90 223 270.5)">OUT_32K</text>
<text x="224.8" y="275.3" transform="rotate(-90 224.8 275.3)">J2</text>
<text x="225.6" y="270.5" transform="rotate(-90 225.6 270.5)">32K_EN</text>
<text x="227.3" y="275.6" transform="rotate(-90 227.3 275.6)">F3</text>
<text x="228.1" y="270.5" transform="rotate(-90 228.1 270.5)">TST1</text>
<text x="250.2" y="275.8" transform="rotate(-90 250.2 275.8)">G1</text>
<text x="251" y="270.5" transform="rotate(-90 251 270.5)">XO3</text>
<text x="252.7" y="275.7" transform="rotate(-90 252.7 275.7)">H2</text>
<text x="253.5" y="270.5" transform="rotate(-90 253.5 270.5)">XO4</text>
<text x="255.3" y="275.7" transform="rotate(-90 255.3 275.7)">H1</text>
<text x="256" y="270.5" transform="rotate(-90 256 270.5)">XO2</text>
<text x="257.8" y="275.9" transform="rotate(-90 257.8 275.9)">M1</text>
<text x="258.6" y="270.5" transform="rotate(-90 258.6 270.5)">XO1</text>
<text x="288.3" y="275.7" transform="rotate(-90 288.3 275.7)">K1</text>
<text x="289.1" y="270.5" transform="rotate(-90 289.1 270.5)">XTAL2</text>
<text x="290.8" y="275.7" transform="rotate(-90 290.8 275.7)">K2</text>
<text x="291.6" y="270.5" transform="rotate(-90 291.6 270.5)">XTAL1</text>
<text x="316.2" y="275.4" transform="rotate(-90 316.2 275.4)">L2</text>
<text x="317" y="270.5" transform="rotate(-90 317 270.5)">XMODE</text>
<text x="318.8" y="275.7" transform="rotate(-90 318.8 275.7)">N1</text>
<text x="319.5" y="270.5" transform="rotate(-90 319.5 270.5)">CLK_SEL</text>
<text x="321.3" y="275.7" transform="rotate(-90 321.3 275.7)">N2</text>
<text x="322.1" y="270.5" transform="rotate(-90 322.1 270.5)">EN_26M_BB</text>
<text x="336.6" y="275.8" transform="rotate(-90 336.6 275.8)">C8</text>
<text x="337.3" y="270.5" transform="rotate(-90 337.3 270.5)">VRXHF2</text>
<text x="339.9" y="270.5" transform="rotate(-90 339.9 270.5)">VRXHF1</text>
<text x="342.4" y="270.5" transform="rotate(-90 342.4 270.5)">V28_ESD1</text>
<text x="344.9" y="270.5" transform="rotate(-90 344.9 270.5)">VTXHF</text>
<text x="347.5" y="270.5" transform="rotate(-90 347.5 270.5)">VTXLF</text>
<text x="349.3" y="275.9" transform="rotate(-90 349.3 275.9)">M8</text>
<text x="350" y="270.5" transform="rotate(-90 350 270.5)">VRXLF</text>
<text x="351.8" y="275.4" transform="rotate(-90 351.8 275.4)">L4</text>
<text x="352.6" y="270.5" transform="rotate(-90 352.6 270.5)">VDCXO_DIG</text>
<text x="354.3" y="275.9" transform="rotate(-90 354.3 275.9)">M3</text>
<text x="355.1" y="270.5" transform="rotate(-90 355.1 270.5)">VIO</text>
<text x="356.9" y="275.3" transform="rotate(-90 356.9 275.3)">J1</text>
<text x="357.6" y="270.5" transform="rotate(-90 357.6 270.5)">VTCXO</text>
<text x="364.5" y="275.8" transform="rotate(-90 364.5 275.8)">C3</text>
<text x="365.3" y="270.5" transform="rotate(-90 365.3 270.5)">GND</text>
<text x="367" y="275.8" transform="rotate(-90 367 275.8)">C4</text>
<text x="367.8" y="270.5" transform="rotate(-90 367.8 270.5)">GND</text>
<text x="369.6" y="275.8" transform="rotate(-90 369.6 275.8)">C5</text>
<text x="370.3" y="270.5" transform="rotate(-90 370.3 270.5)">GND</text>
<text x="372.1" y="275.8" transform="rotate(-90 372.1 275.8)">C6</text>
<text x="372.9" y="270.5" transform="rotate(-90 372.9 270.5)">GND</text>
<text x="374.7" y="275.8" transform="rotate(-90 374.7 275.8)">C7</text>
<text x="375.4" y="270.5" transform="rotate(-90 375.4 270.5)">GND</text>
<text x="377.2" y="275.8" transform="rotate(-90 377.2 275.8)">C9</text>
<text x="378" y="270.5" transform="rotate(-90 378 270.5)">GND</text>
<text x="380.5" y="270.5" transform="rotate(-90 380.5 270.5)">GND</text>
<text x="383" y="270.5" transform="rotate(-90 383 270.5)">GND</text>
<text x="385.6" y="270.5" transform="rotate(-90 385.6 270.5)">GND</text>
<text x="389.9" y="275.8" transform="rotate(-90 389.9 275.8)">D3</text>
<text x="390.7" y="270.5" transform="rotate(-90 390.7 270.5)">GND</text>
<text x="392.4" y="275.8" transform="rotate(-90 392.4 275.8)">D4</text>
<text x="393.2" y="270.5" transform="rotate(-90 393.2 270.5)">GND</text>
<text x="395" y="275.8" transform="rotate(-90 395 275.8)">D5</text>
<text x="395.7" y="270.5" transform="rotate(-90 395.7 270.5)">GND</text>
<text x="397.5" y="275.8" transform="rotate(-90 397.5 275.8)">D6</text>
<text x="398.3" y="270.5" transform="rotate(-90 398.3 270.5)">GND</text>
<text x="400.1" y="275.8" transform="rotate(-90 400.1 275.8)">D7</text>
<text x="400.8" y="270.5" transform="rotate(-90 400.8 270.5)">GND</text>
<text x="402.6" y="275.8" transform="rotate(-90 402.6 275.8)">D8</text>
<text x="403.4" y="270.5" transform="rotate(-90 403.4 270.5)">GND</text>
<text x="405.1" y="275.8" transform="rotate(-90 405.1 275.8)">D9</text>
<text x="405.9" y="270.5" transform="rotate(-90 405.9 270.5)">GND</text>
<text x="408.4" y="270.5" transform="rotate(-90 408.4 270.5)">GND</text>
<text x="411" y="270.5" transform="rotate(-90 411 270.5)">GND</text>
<text x="413.5" y="270.5" transform="rotate(-90 413.5 270.5)">GND</text>
<text x="417.8" y="275.7" transform="rotate(-90 417.8 275.7)">E1</text>
<text x="418.6" y="270.5" transform="rotate(-90 418.6 270.5)">GND</text>
<text x="420.4" y="275.7" transform="rotate(-90 420.4 275.7)">E3</text>
<text x="421.1" y="270.5" transform="rotate(-90 421.1 270.5)">GND</text>
<text x="422.9" y="275.7" transform="rotate(-90 422.9 275.7)">E4</text>
<text x="423.7" y="270.5" transform="rotate(-90 423.7 270.5)">GND</text>
<text x="425.5" y="275.7" transform="rotate(-90 425.5 275.7)">E5</text>
<text x="426.2" y="270.5" transform="rotate(-90 426.2 270.5)">GND</text>
<text x="428" y="275.7" transform="rotate(-90 428 275.7)">E6</text>
<text x="428.8" y="270.5" transform="rotate(-90 428.8 270.5)">GND</text>
<text x="430.5" y="275.7" transform="rotate(-90 430.5 275.7)">E7</text>
<text x="431.3" y="270.5" transform="rotate(-90 431.3 270.5)">GND</text>
<text x="433.1" y="275.7" transform="rotate(-90 433.1 275.7)">E8</text>
<text x="433.8" y="270.5" transform="rotate(-90 433.8 270.5)">GND</text>
<text x="435.6" y="275.7" transform="rotate(-90 435.6 275.7)">E9</text>
<text x="436.4" y="270.5" transform="rotate(-90 436.4 270.5)">GND</text>
<text x="438.9" y="270.5" transform="rotate(-90 438.9 270.5)">GND</text>
<text x="441.5" y="270.5" transform="rotate(-90 441.5 270.5)">GND</text>
<text x="444" y="270.5" transform="rotate(-90 444 270.5)">GND</text>
<text x="450.9" y="275.6" transform="rotate(-90 450.9 275.6)">F2</text>
<text x="451.6" y="270.5" transform="rotate(-90 451.6 270.5)">GND</text>
<text x="453.4" y="275.6" transform="rotate(-90 453.4 275.6)">F4</text>
<text x="454.2" y="270.5" transform="rotate(-90 454.2 270.5)">GND</text>
<text x="455.9" y="275.6" transform="rotate(-90 455.9 275.6)">F5</text>
<text x="456.7" y="270.5" transform="rotate(-90 456.7 270.5)">GND</text>
<text x="458.5" y="275.6" transform="rotate(-90 458.5 275.6)">F6</text>
<text x="459.2" y="270.5" transform="rotate(-90 459.2 270.5)">GND</text>
<text x="461" y="275.6" transform="rotate(-90 461 275.6)">F7</text>
<text x="461.8" y="270.5" transform="rotate(-90 461.8 270.5)">GND</text>
<text x="463.6" y="275.6" transform="rotate(-90 463.6 275.6)">F8</text>
<text x="464.3" y="270.5" transform="rotate(-90 464.3 270.5)">GND</text>
<text x="466.1" y="275.6" transform="rotate(-90 466.1 275.6)">F9</text>
<text x="466.9" y="270.5" transform="rotate(-90 466.9 270.5)">GND</text>
<text x="469.4" y="270.5" transform="rotate(-90 469.4 270.5)">GND</text>
<text x="471.9" y="270.5" transform="rotate(-90 471.9 270.5)">GND</text>
<text x="474.5" y="270.5" transform="rotate(-90 474.5 270.5)">GND</text>
<text x="62.8" y="279.7">[13]</text>
<text x="86.5" y="279.7">RF_B3_DRX_MT6169_RFIP2_MB2</text>
<text x="339.1" y="277" transform="rotate(-90 339.1 277)">D13</text>
<text x="341.6" y="277.1" transform="rotate(-90 341.6 277.1)">M11</text>
<text x="344.2" y="276.9" transform="rotate(-90 344.2 276.9)">N11</text>
<text x="346.7" y="276.9" transform="rotate(-90 346.7 276.9)">K11</text>
<text x="379.7" y="277" transform="rotate(-90 379.7 277)">C10</text>
<text x="382.3" y="277" transform="rotate(-90 382.3 277)">C11</text>
<text x="384.8" y="277" transform="rotate(-90 384.8 277)">C12</text>
<text x="407.7" y="277" transform="rotate(-90 407.7 277)">D10</text>
<text x="410.2" y="277" transform="rotate(-90 410.2 277)">D11</text>
<text x="412.8" y="277" transform="rotate(-90 412.8 277)">D12</text>
<text x="438.2" y="276.9" transform="rotate(-90 438.2 276.9)">E10</text>
<text x="440.7" y="276.9" transform="rotate(-90 440.7 276.9)">E11</text>
<text x="443.2" y="276.9" transform="rotate(-90 443.2 276.9)">E12</text>
<text x="468.6" y="276.7" transform="rotate(-90 468.6 276.7)">F10</text>
<text x="471.2" y="276.7" transform="rotate(-90 471.2 276.7)">F11</text>
<text x="473.7" y="276.7" transform="rotate(-90 473.7 276.7)">F12</text>
<text x="62.8" y="284.8">[13]</text>
<text x="86.2" y="284.8">RF_B3_DRX_MT6169_RFIN2_MB2</text>
<text x="216.4" y="285.8">R3001</text>
<text x="307.8" y="286.5">R3002</text>
<text x="62.8" y="289.9">[13]</text>
<text x="86.6" y="289.9">RF_B7_DRX_MT6169_RFIP2_HB3</text>
<text x="218.6" y="288.8">1K</text>
<text x="311.6" y="290.3">1K</text>
<text x="388.6" y="289.9">VTCXO_0_PMU</text>
<text x="388.6" y="293.7">VIO18_PMU</text>
<text x="62.8" y="296.3">[13]</text>
<text x="86.3" y="296.3">RF_B7_DRX_MT6169_RFIN2_HB3</text>
<text x="261.6" y="294.9">C3009</text>
<text x="276.4" y="296.9" transform="rotate(-90 276.4 296.9)">1</text>
<text x="281.4" y="296.9" transform="rotate(-90 281.4 296.9)">2</text>
<text x="283.4" y="297.2">X3001</text>
<text x="388.6" y="297.5">VRF18_0_PMU</text>
<text x="262" y="300.7">100nF</text>
<text x="277.6" y="303.6" transform="rotate(-90 277.6 303.6)">AFC</text>
<text x="282.7" y="303.8" transform="rotate(-90 282.7 303.8)">GND</text>
<text x="338.3" y="304.8" transform="rotate(-90 338.3 304.8)">C3001</text>
<text x="340.9" y="304.8" transform="rotate(-90 340.9 304.8)">C3002</text>
<text x="343.4" y="304.8" transform="rotate(-90 343.4 304.8)">C3007</text>
<text x="346" y="304.8" transform="rotate(-90 346 304.8)">C3006</text>
<text x="348.5" y="304.5" transform="rotate(-90 348.5 304.5)">C3011</text>
<text x="351" y="304.8" transform="rotate(-90 351 304.8)">C3005</text>
<text x="353.6" y="304.8" transform="rotate(-90 353.6 304.8)">C3004</text>
<text x="356.1" y="304.8" transform="rotate(-90 356.1 304.8)">C3003</text>
<text x="64.1" y="307.7">[6]</text>
<text x="102.4" y="307.7">MT6169_XO4_CLK</text>
<text x="277.6" y="310.4" transform="rotate(-90 277.6 310.4)">VCC</text>
<text x="282.7" y="310.4" transform="rotate(-90 282.7 310.4)">OUT</text>
<text x="62.8" y="314">[16]</text>
<text x="111.2" y="314">CLK_WCN</text>
<text x="276.4" y="313.9" transform="rotate(-90 276.4 313.9)">4</text>
<text x="281.4" y="313.9" transform="rotate(-90 281.4 313.9)">3</text>
<text x="338.6" y="316" transform="rotate(-90 338.6 316)">100nF</text>
<text x="341.4" y="316" transform="rotate(-90 341.4 316)">100nF</text>
<text x="343.7" y="316" transform="rotate(-90 343.7 316)">100nF</text>
<text x="346.5" y="316" transform="rotate(-90 346.5 316)">100nF</text>
<text x="349" y="316" transform="rotate(-90 349 316)">2.2uF</text>
<text x="351.5" y="316" transform="rotate(-90 351.5 316)">100nF</text>
<text x="354.1" y="316" transform="rotate(-90 354.1 316)">100nF</text>
<text x="356.6" y="316" transform="rotate(-90 356.6 316)">100nF</text>
<text x="64.1" y="319.1">[3]</text>
<text x="103.3" y="319.1">LTE_LTEX26M_IN</text>
<text x="240.4" y="324.6">VTCXO_0_PMU</text>
<text x="379.7" y="326.7">ENBB_6169</text>
<text x="379.7" y="329.3">ENBB_6169</text>
<text x="401.1" y="326.7">[6,10]</text>
<text x="401.1" y="329.3">[6,10]</text>
<text x="269.3" y="332">C3008</text>
<text x="283.5" y="332">C3010</text>
<text x="269.7" y="337.6">100nF</text>
<text x="286.5" y="337.3">NC</text>
</g>
</svg>
